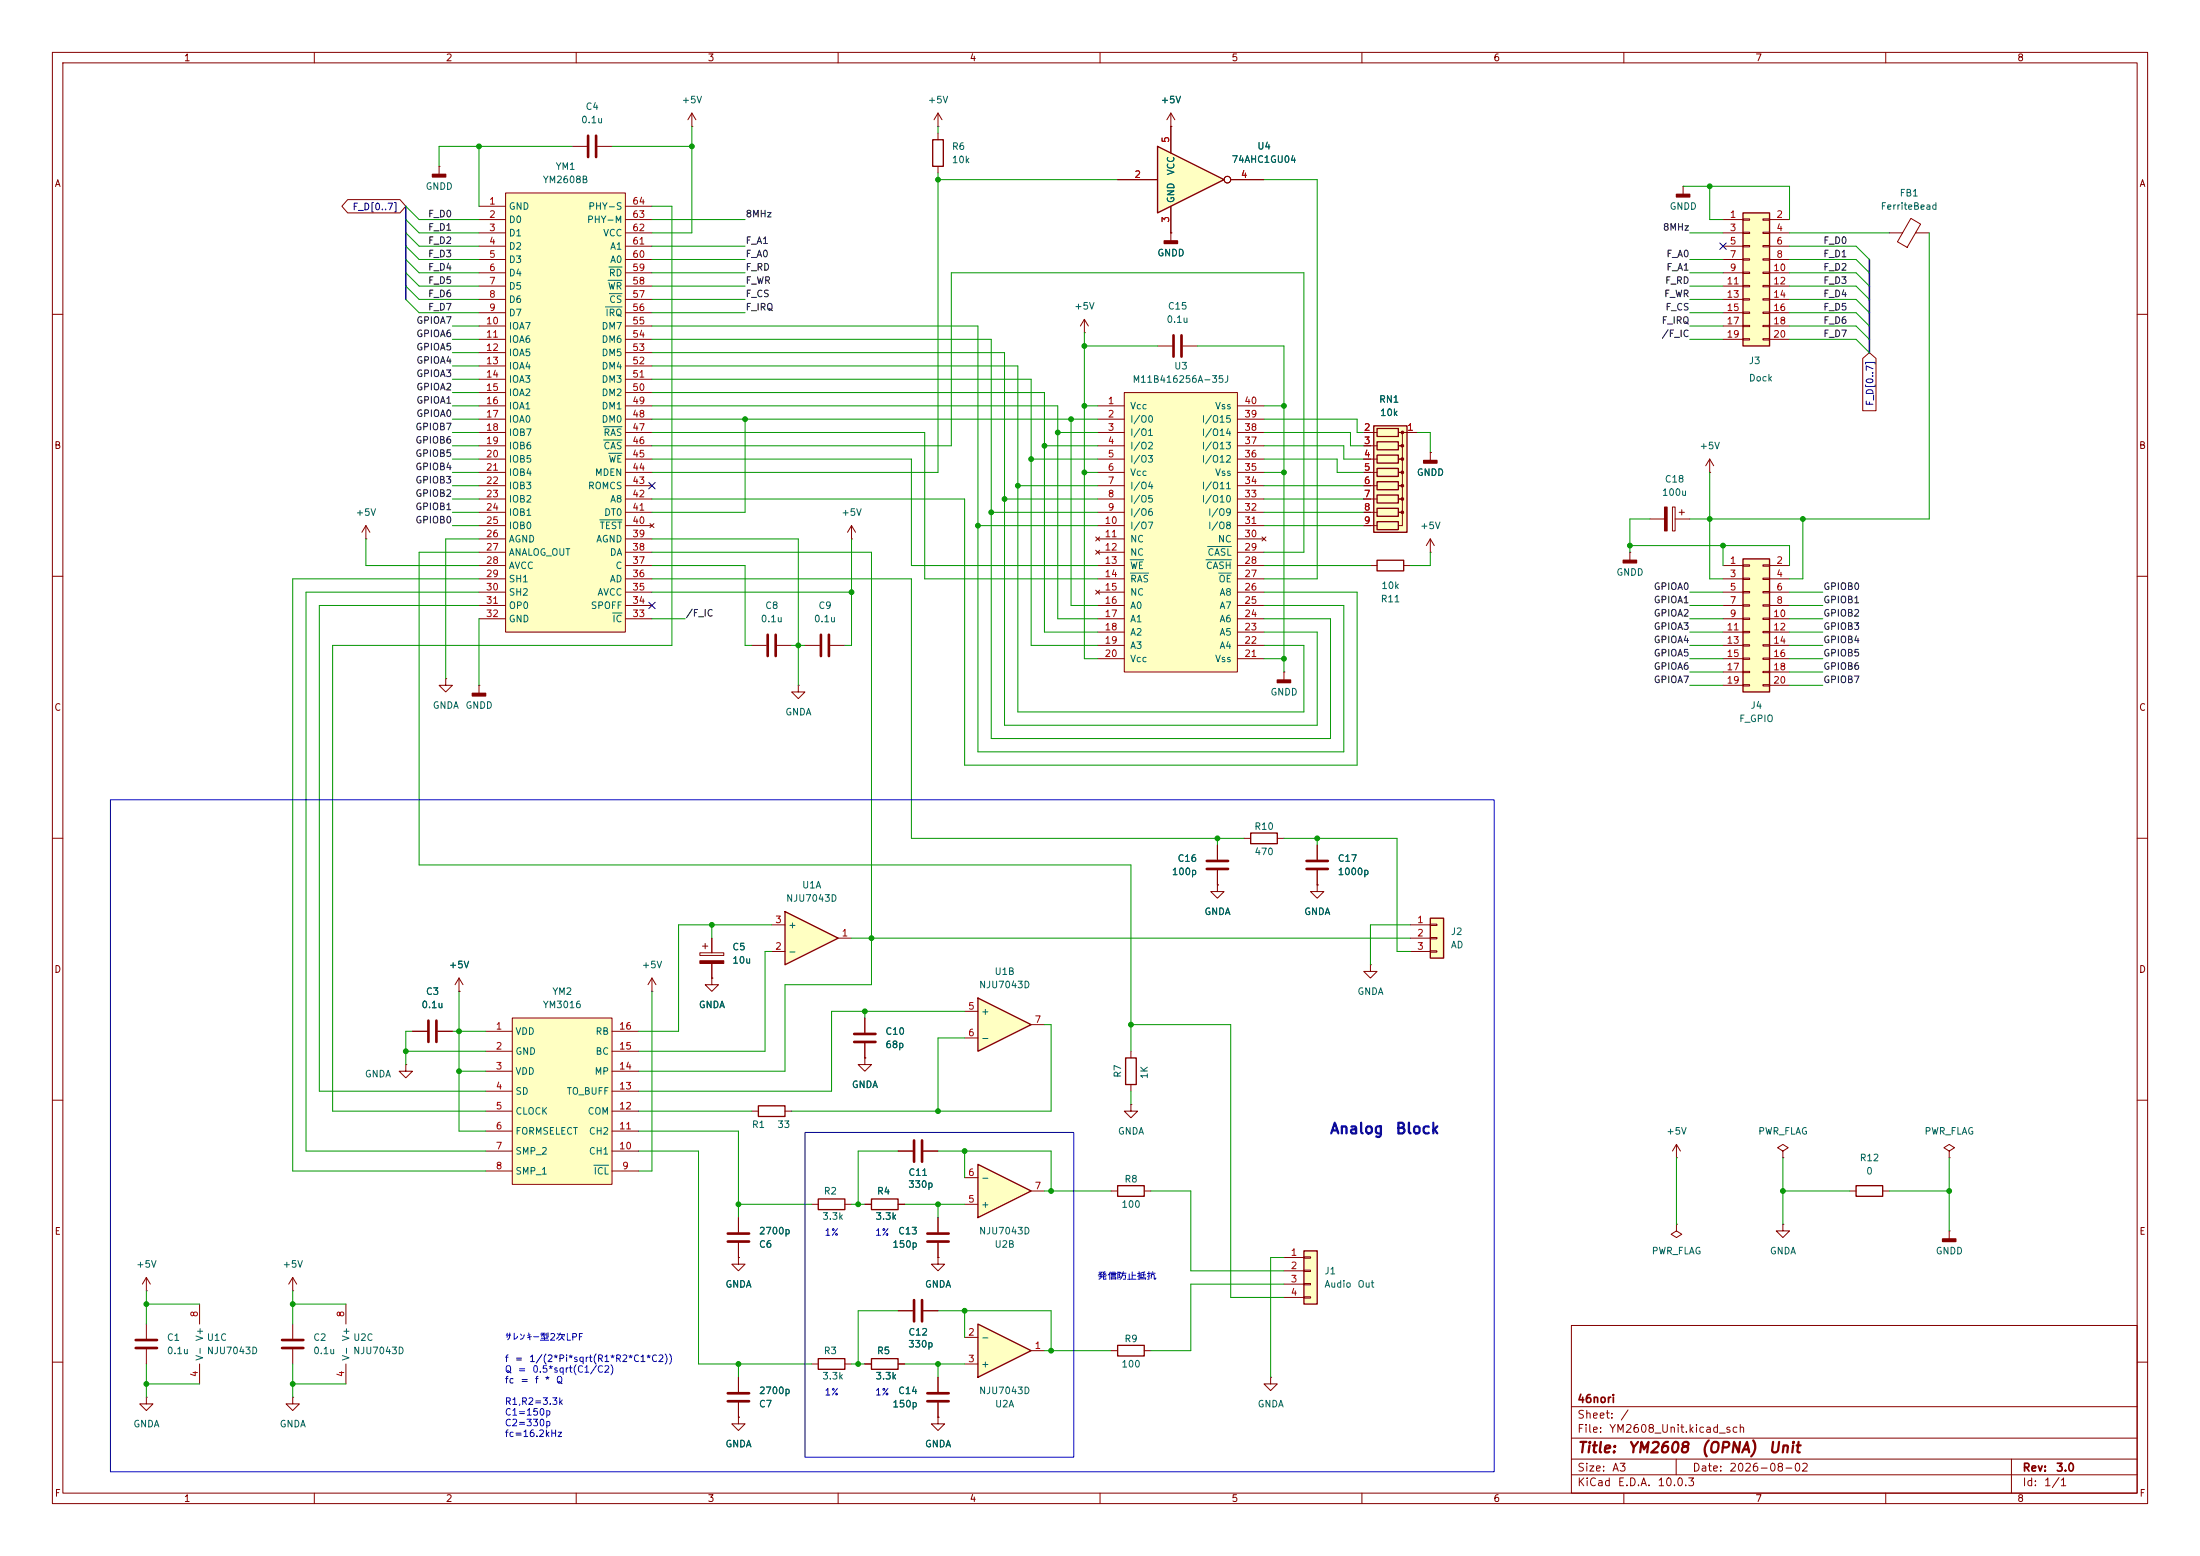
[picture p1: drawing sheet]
<svg xmlns="http://www.w3.org/2000/svg" width="420mm" height="297mm" viewBox="0 0 420 297" stroke-linecap="round" stroke-linejoin="round" font-family="sans-serif">
<g fill="none" stroke="#840000" stroke-width=".19">
<path d="M10 10h400v277h-400zM12 12h396v273h-396zM60 10v2M110 10v2M160 10v2M210 10v2M260 10v2M310 10v2M360 10v2M360.7 44.5h2.5M364.8 41.7l1.8 1.1-2.5 4.4-1.9-1zM365.7 44.5h2.6"/>
<path d="M10 60h2M408 60h2M10 110h2M408 110h2M10 160h2M408 160h2M10 210h2M408 210h2M300 253h108v32h-108zM10 260h2M300 278.5h108M300 274.5h108"/>
<path d="M300 268.5h108M320 278.5v3M384 278.5v6.5M408 260h2M60 285v2M110 285v2M160 285v2M210 285v2M260 285v2M300 281.5h108M310 285v2M360 285v2"/>
</g>
<path d="M332.7 106.7h5.1v25.4h-5.1z" fill="#ffffc2"/>
<path d="M332.7 106.7h5.1v25.4h-5.1z" fill="none" stroke="#840000" stroke-width=".25"/>
<g fill="none" stroke="#840000" stroke-width=".19">
<path d="M223.5 24.1h.1M223.5 21.6l-.7 1.3M223.5 21.6l.8 1.3M223.5 21.6v2.5M223.5 44.5h.1M223.5 44.5v1.5M221 66h2.8M225.8 66h2.8M328.9 108h3.8M328.9 110.5h3.8M328.9 113h3.8M328.9 115.6h3.8"/>
<path d="M328.9 118.1h3.8M332.7 107.8h1.3v.3h-1.3zM332.7 110.4h1.3v.2h-1.3zM332.7 112.9h1.3v.3h-1.3zM332.7 115.4h1.3v.3h-1.3zM332.7 118h1.3v.2h-1.3zM336.5 107.8h1.3v.3h-1.3zM336.5 110.4h1.3v.2h-1.3zM336.5 112.9h1.3v.3h-1.3zM336.5 115.4h1.3v.3h-1.3zM336.5 118h1.3v.2h-1.3zM337.8 108h3.8"/>
<path d="M337.8 110.5h3.8M337.8 113h3.8M337.8 115.6h3.8M337.8 118.1h3.8M328.9 120.7h3.8M328.9 123.2h3.8M328.9 125.7h3.8M328.9 128.3h3.8M328.9 130.8h3.8M332.7 120.5h1.3v.3h-1.3zM332.7 123.1h1.3v.2h-1.3zM332.7 125.6h1.3v.3h-1.3z"/>
<path d="M332.7 128.1h1.3v.3h-1.3zM332.7 130.7h1.3v.2h-1.3zM336.5 120.5h1.3v.3h-1.3zM336.5 123.1h1.3v.2h-1.3zM336.5 125.6h1.3v.3h-1.3zM336.5 128.1h1.3v.3h-1.3zM336.5 130.7h1.3v.2h-1.3zM337.8 120.7h3.8M337.8 123.2h3.8M337.8 125.7h3.8M337.8 128.3h3.8M337.8 130.8h3.8"/>
</g>
<path d="M224 64v4.1M225.6 64v4.1" fill="none" stroke="#840000" stroke-width=".51"/>
<path d="M222.2 46h2.6v.5h-2.6z" fill="#840000" stroke="#840000" stroke-width=".25"/>
<path d="M221 27.9l12.7 6.4-12.7 6.3z" fill="#ffffc2"/>
<path d="M221 27.9l12.7 6.4-12.7 6.3z" fill="none" stroke="#840000" stroke-width=".25"/>
<g fill="none" stroke="#840000" stroke-width=".19">
<path d="M213.4 34.3h7.6M223.5 24.1v5.1M223.5 39.4v5.1M234.9 34.3h6.4M245.1 128.3h.1M245.1 128.3v1.5"/>
<circle cx="234.3" cy="34.3" r=".63"/>
</g>
<path d="M243.8 129.8h2.6v.5h-2.6z" fill="#840000" stroke="#840000" stroke-width=".25"/>
<path d="M214.6 74.9h21.6v53.4h-21.6z" fill="#ffffc2"/>
<g fill="none" stroke="#840000" stroke-width=".19">
<path d="M209.5 77.5h5.1M214.6 74.9h21.6v53.4h-21.6zM236.2 77.5h5.1M209.5 80h5.1M209.5 82.6h5.1M209.5 85.1h5.1M209.5 87.6h5.1M209.5 90.2h5.1M209.5 92.7h5.1M209.5 95.3h5.1M209.5 97.8h5.1M236.2 80h5.1"/>
<path d="M236.2 82.6h5.1M236.2 85.1h5.1M236.2 87.6h5.1M236.2 90.2h5.1M236.2 92.7h5.1M236.2 95.3h5.1M236.2 97.8h5.1M209.2 102.5l.7 .8M209.2 105l.7 .8M209.2 112.6l.7 .8M209.5 100.3h5.1M209.5 102.9h5.1"/>
<path d="M209.5 105.4h5.1M209.5 108h5.1M209.5 110.5h5.1M209.5 113h5.1M209.5 115.6h5.1M209.5 118.1h5.1M209.9 102.5l-.7 .8M209.9 105l-.7 .8M209.9 112.6l-.7 .8M236.2 100.3h5.1M236.2 102.9h5.1M236.2 105.4h5.1"/>
<path d="M236.2 108h5.1M236.2 110.5h5.1M236.2 113h5.1M236.2 115.6h5.1M236.2 118.1h5.1M240.9 102.5l.8 .8M241.7 102.5l-.8 .8M209.5 120.7h5.1M209.5 123.2h5.1M209.5 125.7h5.1M236.2 120.7h5.1M236.2 123.2h5.1"/>
<path d="M236.2 125.7h5.1M232.4 168.9v1.3h1.3l-1.3 1.3-1.3-1.3h1.3M232.4 168.9h.1M232.4 161.3v2.8M232.4 166.1v2.8M237.5 160h1.3M243.8 160h1.3M251.5 168.9v1.3h1.2l-1.2 1.3-1.3-1.3h1.3M251.5 168.9h.1M251.5 161.3v2.8M251.5 166.1v2.8"/>
</g>
<path d="M215.8 106.8h2.5M215.8 109.4h3.5M230.2 106.8h4.9M230.5 104.3h4.6M232.6 109.4h2.5" fill="none" stroke="#006464" stroke-width=".19"/>
<path d="M238.8 159h5v2h-5z" fill="none" stroke="#840000" stroke-width=".25"/>
<path d="M230.4 164.3h4M230.4 165.9h4M249.4 164.3h4.1M249.4 165.9h4.1" fill="none" stroke="#840000" stroke-width=".51"/>
<path d="M186.7 222.2l10.1 5.1-10.1 5.1z" fill="#ffffc2"/>
<path d="M186.7 222.2l10.1 5.1-10.1 5.1z" fill="none" stroke="#840000" stroke-width=".25"/>
<path d="M171.4 219.7h2.8M176.3 219.7h2.8M184.1 229.9h2.6M184.1 224.8h2.6M196.8 227.3h2.6" fill="none" stroke="#840000" stroke-width=".19"/>
<path d="M174.5 217.7v4M176 217.7v4" fill="none" stroke="#840000" stroke-width=".51"/>
<path d="M186.7 190.5l10.1 5.1-10.1 5.1z" fill="#ffffc2"/>
<path d="M186.7 190.5l10.1 5.1-10.1 5.1zM214.9 201.9h2v5.1h-2zM213.4 226.3h5v2h-5z" fill="none" stroke="#840000" stroke-width=".25"/>
<g fill="none" stroke="#840000" stroke-width=".19">
<path d="M184.1 193h2.6M184.1 198.1h2.6M196.8 195.6h2.6M215.9 210.8v1.3h1.3l-1.3 1.3-1.3-1.3h1.3M215.9 210.8h.1M215.9 200.7v1.2M215.9 207v1.3M320 218.4l-.7 1.3M320 218.4l.8 1.3M320 218.4v2.6M340.4 219.7l1-.6-1-.7-1.1 .7 1.1 .6v1.3M212.1 227.3h1.3"/>
<path d="M218.4 227.3h1.3M320 233.7v1.2l-1 .7 1 .6 1.1-.6-1.1-.7M320 233.7h.1M320 221h.1M340.4 221h.1M340.4 233.7v1.2h1.2l-1.2 1.3-1.3-1.3h1.3M340.4 233.7h.1"/>
</g>
<path d="M262.3 81.3h6.3v20.3h-6.3z" fill="#ffffc2"/>
<path d="M262.3 81.3h6.3v20.3h-6.3zM262.9 81.8h4.1v1.5h-4.1zM262.9 84.3h4.1v1.6h-4.1zM262.9 86.9h4.1v1.5h-4.1zM262.9 89.4h4.1v1.5h-4.1zM262.9 91.9h4.1v1.6h-4.1zM262.9 94.5h4.1v1.5h-4.1zM262.9 97h4.1v1.6h-4.1zM262.9 99.6h4.1v1.5h-4.1z" fill="none" stroke="#840000" stroke-width=".25"/>
<g fill="#840000" stroke="#840000" stroke-width=".19">
<circle cx="267.7" cy="82.5" r=".25"/>
<circle cx="267.7" cy="85.1" r=".25"/>
<circle cx="267.7" cy="87.6" r=".25"/>
<circle cx="267.7" cy="90.2" r=".25"/>
<circle cx="267.7" cy="92.7" r=".25"/>
<circle cx="267.7" cy="95.2" r=".25"/>
<circle cx="267.7" cy="97.8" r=".25"/>
</g>
<path d="M321.3 35.6h.1M321.3 35.6v1.5M260.3 82.6h2.6M260.3 85.1h2.6M260.3 87.6h2.6M260.3 90.2h2.6M260.3 92.7h2.6M260.3 95.3h2.6M260.3 97.8h2.6M267 82.6h.7v2.5h-.7h.7v2.5h-.7h.7v2.6h-.7h.7v2.5h-.7h.7v2.6h-.7h.7v2.5h-.7h.7v2.5h-.7M268 82.6h2.5M260.3 100.3h2.6" fill="none" stroke="#840000" stroke-width=".19"/>
<path d="M320 37.1h2.6v.5h-2.6z" fill="#840000" stroke="#840000" stroke-width=".25"/>
<path d="M332.7 40.6h5.1v25.4h-5.1z" fill="#ffffc2"/>
<path d="M332.7 40.6h5.1v25.4h-5.1zM354.3 226.3h5.1v2h-5.1z" fill="none" stroke="#840000" stroke-width=".25"/>
<g fill="none" stroke="#840000" stroke-width=".19">
<path d="M328.9 41.9h3.8M328.9 44.5h3.8M328.9 47h3.8M328.9 49.5h3.8M328.9 52.1h3.8M328.9 54.6h3.8M328.9 57.2h3.8M328.9 59.7h3.8M332.7 41.8h1.3v.2h-1.3zM332.7 44.3h1.3v.3h-1.3zM332.7 46.9h1.3v.2h-1.3zM332.7 49.4h1.3v.3h-1.3z"/>
<path d="M332.7 51.9h1.3v.3h-1.3zM332.7 54.5h1.3v.2h-1.3zM332.7 57h1.3v.3h-1.3zM332.7 59.6h1.3v.2h-1.3zM336.5 41.8h1.3v.2h-1.3zM336.5 44.3h1.3v.3h-1.3zM336.5 46.9h1.3v.2h-1.3zM336.5 49.4h1.3v.3h-1.3zM336.5 51.9h1.3v.3h-1.3zM336.5 54.5h1.3v.2h-1.3zM336.5 57h1.3v.3h-1.3zM336.5 59.6h1.3v.2h-1.3z"/>
<path d="M337.8 41.9h3.8M337.8 44.5h3.8M337.8 47h3.8M337.8 49.5h3.8M337.8 52.1h3.8M337.8 54.6h3.8M337.8 57.2h3.8M337.8 59.7h3.8M328.9 62.2h3.8M328.9 64.8h3.8M332.7 62.1h1.3v.3h-1.3zM332.7 64.6h1.3v.3h-1.3z"/>
<path d="M336.5 62.1h1.3v.3h-1.3zM336.5 64.6h1.3v.3h-1.3zM337.8 62.2h3.8M337.8 64.8h3.8M326.4 90.2h.1M326.4 87.6l-.8 1.3M326.4 87.6l.8 1.3M326.4 87.6v2.6M261.6 184.2v1.2h1.3l-1.3 1.3-1.3-1.3h1.3M261.6 184.2h.1M372.1 219.7l1-.6-1-.7-1 .7 1 .6v1.3M353.1 227.3h1.2"/>
<path d="M359.4 227.3h1.3M372.1 234.9h.1M372.1 221h.1M372.1 234.9v1.6"/>
</g>
<path d="M370.8 236.5h2.6v.5h-2.6z" fill="#840000" stroke="#840000" stroke-width=".25"/>
<path d="M273 175.3h2.6v7.6h-2.6z" fill="#ffffc2"/>
<path d="M262.9 106.9h5.1v2.1h-5.1zM273 175.3h2.6v7.6h-2.6zM166.4 259.3h5v2.1h-5z" fill="none" stroke="#840000" stroke-width=".25"/>
<g fill="none" stroke="#840000" stroke-width=".19">
<path d="M261.6 108h1.3M268 108h1.2M273 105.4h.1M273 102.9l-.7 1.2M273 102.9l.8 1.2M273 102.9v2.5M311.1 105.4h.1M311.1 105.4v1.5M269.2 176.5h3.8M269.2 179.1h3.8M273 176.4h1.3v.3h-1.3zM273 178.9h1.3v.3h-1.3z"/>
<path d="M269.2 181.6h3.8M273 181.5h1.3v.2h-1.3zM171.4 250.2h2.8M176.3 250.2h2.8M141 262.9v2.8M141 267.7v2.8M165.1 260.3h1.3M171.4 260.3h1.3M179.1 262.9v2.8M179.1 267.7v2.8"/>
</g>
<path d="M309.9 106.9h2.5v.5h-2.5z" fill="#840000" stroke="#840000" stroke-width=".25"/>
<path d="M174.5 248.2v4M176 248.2v4M138.9 267.5h4.1M138.9 265.9h4.1M177 267.5h4.1M177 265.9h4.1" fill="none" stroke="#840000" stroke-width=".51"/>
<path d="M186.7 252.7l10.1 5.1-10.1 5.1z" fill="#ffffc2"/>
<path d="M144.8 211.1h5.1v2h-5.1zM156.2 228.9h5.1v2h-5.1zM166.4 228.9h5v2h-5zM156.2 259.3h5.1v2.1h-5.1zM186.7 252.7l10.1 5.1-10.1 5.1z" fill="none" stroke="#840000" stroke-width=".25"/>
<g fill="none" stroke="#840000" stroke-width=".19">
<path d="M165.1 194.3v2.8M165.1 199.1v2.8M143.5 212.1h1.3M149.9 212.1h1.2M165.1 201.9v1.3h1.3l-1.3 1.3-1.3-1.3h1.3M165.1 201.9h.1M141 232.4v2.8M141 237.2v2.8M154.9 229.9h1.3M161.3 229.9h1.3M165.1 229.9h1.3M171.4 229.9h1.3"/>
<path d="M179.1 232.4v2.8M179.1 237.2v2.8M55.9 246.4h.1M55.9 243.8l-.8 1.3M55.9 243.8l.7 1.3M55.9 243.8v2.6M179.1 240v1.3h1.2l-1.2 1.3-1.3-1.3h1.3M179.1 240h.1M184.1 255.3h2.6M196.8 257.8h2.6M154.9 260.3h1.3M161.3 260.3h1.3"/>
<path d="M184.1 260.3h2.6"/>
</g>
<path d="M163.1 197.4h4M163.1 198.9h4M138.9 237h4.1M138.9 235.5h4.1M177 237h4.1M177 235.5h4.1" fill="none" stroke="#840000" stroke-width=".51"/>
<path d="M248.9 238.8h2.6v10.1h-2.6z" fill="#ffffc2"/>
<path d="M178.1 26.7h2v5.1h-2zM248.9 238.8h2.6v10.1h-2.6zM213.4 256.8h5v2h-5z" fill="none" stroke="#840000" stroke-width=".25"/>
<g fill="none" stroke="#840000" stroke-width=".19">
<path d="M83.8 31.8h.1M83.8 31.8v1.5M109.2 27.9h2.8M114 27.9h2.8M132.1 24.1h.1M132.1 21.6l-.8 1.3M132.1 21.6l.7 1.3M132.1 21.6v2.5M179.1 24.1h.1M179.1 21.6v2.5M179.1 25.4v1.3M179.1 31.8v1.2"/>
<path d="M179.1 21.6l-.8 1.3M179.1 21.6l.7 1.3M207 63.5h.1M207 61l-.8 1.2M207 61l.8 1.2M207 61v2.5M273 86.4h.1M273 86.4v1.5M315 99.1h2.8M319.3 96.8h.5v4.5h-.5zM319.8 99.1h2.8M320.5 97.8h1.1"/>
<path d="M321.1 97.3v1M162.6 102.9h.1M162.6 100.3l-.8 1.3M162.6 100.3l.7 1.3M162.6 100.3v2.6M85.1 129.5v1.3h1.3l-1.3 1.3-1.3-1.3h1.3M85.1 129.5h.1M91.4 130.8h.1M91.4 130.8v1.5M143.5 123.2h2.8M148.3 123.2h2.8M152.4 130.8v1.3h1.3l-1.3 1.3-1.3-1.3h1.3"/>
<path d="M152.4 130.8h.1M153.7 123.2h2.8M158.5 123.2h2.8M78.7 196.9h2.8M83.6 196.9h2.8M87.6 189.2h.1M87.6 186.7l-.7 1.3M87.6 186.7l.8 1.3M87.6 186.7v2.5M124.5 189.2h.1M124.5 186.7l-.8 1.3M124.5 186.7l.7 1.3"/>
<path d="M124.5 186.7v2.5M135.9 186.7v1.3h1.3l-1.3 1.2-1.3-1.2h1.3M135.9 186.7h.1M77.5 203.2v1.3h1.2l-1.2 1.2-1.3-1.2h1.3M77.5 203.2h.1M248.9 239.9h1.3v.3h-1.3zM27.9 246.4h.1M27.9 243.8v2.6M27.9 252.7v2.8M27.9 257.6v2.7M27.9 243.8l-.7 1.3M27.9 243.8l.8 1.3"/>
<path d="M38.1 248.9v3.8M55.9 252.7v2.8M55.9 257.6v2.7M66 248.9v3.8M141 240v1.3h1.2l-1.2 1.3-1.3-1.3h1.3M141 240h.1M212.1 257.8h1.3M218.4 257.8h1.3M245.1 240h3.8M245.1 242.6h3.8M245.1 245.1h3.8M245.1 247.6h3.8"/>
<path d="M248.9 242.4h1.3v.3h-1.3zM248.9 245h1.3v.2h-1.3zM248.9 247.5h1.3v.3h-1.3zM27.9 266.7v1.3h1.3l-1.3 1.2-1.2-1.2h1.2M27.9 266.7h.1M38.1 260.3v3.9M55.9 266.7v1.3h1.2l-1.2 1.2-1.3-1.2h1.3M55.9 266.7h.1M66 260.3v3.9M141 270.5v1.3h1.2l-1.2 1.2-1.3-1.2h1.3M141 270.5h.1M179.1 270.5v1.3h1.2l-1.2 1.2-1.3-1.2h1.3"/>
<path d="M179.1 270.5h.1M242.6 262.9v1.3h1.2l-1.2 1.2-1.3-1.2h1.3M242.6 262.9h.1"/>
</g>
<path d="M112.3 25.9v4.1M113.8 25.9v4.1M146.6 121.2v4M148.1 121.2v4M156.7 121.2v4M158.2 121.2v4M81.8 194.8v4.1M83.3 194.8v4.1M25.9 255.8h4.1M25.9 257.3h4.1M53.8 255.8h4.1M53.8 257.3h4.1" fill="none" stroke="#840000" stroke-width=".51"/>
<g fill="#840000" stroke="#840000" stroke-width=".25">
<path d="M82.5 33.3h2.6v.5h-2.6z"/>
<path d="M90.2 132.3h2.5v.5h-2.5z"/>
<path d="M271.8 87.9h2.5v.5h-2.5z"/>
</g>
<path d="M317.8 96.8h.5v4.5h-.5z" fill="#840000" stroke="#840000" stroke-width=".19"/>
<path d="M149.9 174l10.1 5.1-10.1 5.1z" fill="#ffffc2"/>
<path d="M149.9 174l10.1 5.1-10.1 5.1z" fill="none" stroke="#840000" stroke-width=".25"/>
<path d="M135.9 179.1v2.8M147.3 176.5h2.6M160 179.1h2.6M133.6 181.9h4.6v.5h-4.6zM134.1 180.6h1M134.6 180.1v1M135.9 183.9v2.8M147.3 181.6h2.6" fill="none" stroke="#840000" stroke-width=".19"/>
<path d="M133.6 183.4h4.6v.5h-4.6z" fill="#840000" stroke="#840000" stroke-width=".19"/>
<path d="M96.5 36.8h22.9v83.9h-22.9z" fill="#ffffc2"/>
<g fill="none" stroke="#840000" stroke-width=".19">
<path d="M91.4 39.4h5.1M96.5 36.8h22.9v83.9h-22.9zM119.4 39.4h5.1M91.4 41.9h5.1M91.4 44.5h5.1M91.4 47h5.1M91.4 49.5h5.1M91.4 52.1h5.1M91.4 54.6h5.1M91.4 57.2h5.1M91.4 59.7h5.1M119.4 41.9h5.1"/>
<path d="M119.4 44.5h5.1M119.4 47h5.1M119.4 49.5h5.1M119.4 52.1h5.1M119.4 54.6h5.1M119.4 57.2h5.1M119.4 59.7h5.1M91.4 62.2h5.1M91.4 64.8h5.1M91.4 67.3h5.1M91.4 69.9h5.1M91.4 72.4h5.1"/>
<path d="M91.4 74.9h5.1M91.4 77.5h5.1M119.4 62.2h5.1M119.4 64.8h5.1M119.4 67.3h5.1M119.4 69.9h5.1M119.4 72.4h5.1M119.4 74.9h5.1M119.4 77.5h5.1M91.4 80h5.1M91.4 82.6h5.1M91.4 85.1h5.1"/>
<path d="M91.4 87.6h5.1M91.4 90.2h5.1M91.4 92.7h5.1M91.4 95.3h5.1M91.4 97.8h5.1M119.4 80h5.1M119.4 82.6h5.1M119.4 85.1h5.1M119.4 87.6h5.1M119.4 90.2h5.1M119.4 92.7h5.1M119.4 95.3h5.1"/>
<path d="M119.4 97.8h5.1M124.1 99.9l.7 .8M124.8 99.9l-.7 .8M91.4 100.3h5.1M91.4 102.9h5.1M91.4 105.4h5.1M91.4 108h5.1M91.4 110.5h5.1M91.4 113h5.1M91.4 115.6h5.1M91.4 118.1h5.1M119.4 100.3h5.1"/>
<path d="M119.4 102.9h5.1M119.4 105.4h5.1M119.4 108h5.1M119.4 110.5h5.1M119.4 113h5.1M119.4 115.6h5.1M119.4 118.1h5.1"/>
</g>
<path d="M115.6 58.6h3.1M116.1 53.5h2.6M116.3 51h2.4M116.3 56h2.4M114.5 99.2h4.2M115.2 84h3.5M115.2 81.4h3.5M116.2 86.5h2.5M116.9 117h1.8" fill="none" stroke="#006464" stroke-width=".19"/>
<path d="M97.8 194.3h19v31.8h-19z" fill="#ffffc2"/>
<g fill="none" stroke="#840000" stroke-width=".19">
<path d="M66.4 38.1h10l1.1 1.3-1.1 1.2h-10l-1.1-1.2zM213.4 34.3h7.6M223.5 24.1h.1M223.5 24.1v5.1M223.5 39.4v5.1M234.9 34.3h6.4M223.5 44.5h.1M355.6 68.4l1.3-1.1 1.2 1.1v10h-2.5zM260.3 82.6h1.3M260.3 85.1h1.3M260.3 87.6h1.3M260.3 90.2h1.3"/>
<path d="M260.3 92.7h1.3M260.3 95.3h1.3M260.3 97.8h1.3M268 82.6h2.5M273 86.4h.1M69.8 102.9h.1M69.8 100.3l-.7 1.3M69.8 100.3l.8 1.3M69.8 100.3v2.6M260.3 100.3h1.3M135.9 179.1v2.8M232.4 168.9h.1"/>
<path d="M232.4 161.3v2.8M232.4 166.1v2.8M251.5 168.9h.1M251.5 161.3v2.8M251.5 166.1v2.8M78.7 196.9h2.8M83.6 196.9h2.8M87.6 189.2h.1M92.7 196.9h5.1M97.8 194.3h19v31.8h-19zM116.8 196.9h5.1M135.9 186.7h.1"/>
<path d="M135.9 183.9v2.8M165.1 194.3v2.8M165.1 199.1v2.8M92.7 200.7h5.1M92.7 204.5h5.1M92.7 208.3h5.1M92.7 212.1h5.1M92.7 215.9h5.1M92.7 219.7h5.1M116.8 200.7h5.1M116.8 204.5h5.1M116.8 208.3h5.1"/>
<path d="M116.8 212.1h5.1M116.8 215.9h5.1M116.8 219.7h5.1M165.1 201.9h.1M171.4 219.7h2.8M176.3 219.7h2.8M92.7 223.5h5.1M116.8 223.5h5.1M141 232.4v2.8M141 237.2v2.8M165.1 229.9h1.3M171.4 229.9h1.3"/>
<path d="M179.1 232.4v2.8M179.1 237.2v2.8M141 240h.1M171.4 250.2h2.8M176.3 250.2h2.8M179.1 240h.1M141 270.5h.1M141 262.9v2.8M141 267.7v2.8M165.1 260.3h1.3M171.4 260.3h1.3M179.1 270.5h.1"/>
<path d="M179.1 262.9v2.8M179.1 267.7v2.8"/>
<circle cx="234.3" cy="34.3" r=".63"/>
</g>
<path d="M113.4 222.4h2.8" fill="none" stroke="#006464" stroke-width=".19"/>
<path d="M77.5 39.4v17.8M356.9 49.5v17.8" fill="none" stroke="#000084" stroke-width=".3"/>
<g fill="none" stroke="#009600" stroke-width=".19">
<path d="M77.5 39.4l2.5 2.5h11.4M91.4 27.9v11.5M109.2 27.9h-25.4v3.9M116.8 27.9h15.3M124.5 39.4h3.8v83.8h-64.8v88.9h29.2M132.1 24.1v20.4h-7.6M179.1 33v57.2h-54.6M179.1 34.3h34.3M179.1 24.1v1.3M241.3 34.3h10.2v76.2h-10.2M321.3 35.6h20.3v6.3M326.4 35.6v6.3h2.5"/>
<path d="M77.5 52.1l2.5 2.5h11.4M77.5 54.6l2.5 2.6h11.4M77.5 49.5l2.5 2.6h11.4M77.5 47l2.5 2.5h11.4M77.5 41.9l2.5 2.6h11.4M77.5 57.2l2.5 2.5h11.4M77.5 44.5l2.5 2.5h11.4M124.5 54.6h17.7M124.5 41.9h17.7M124.5 57.2h17.7M124.5 52.1h17.7M124.5 49.5h17.7"/>
<path d="M124.5 59.7h17.7M124.5 47h17.7M322.6 54.6h6.3M322.6 57.2h6.3M322.6 52.1h6.3M322.6 49.5h6.3M322.6 44.5h6.3M322.6 59.7h6.3M341.6 54.6h12.7l2.6 2.6M341.6 57.2h12.7l2.6 2.5M341.6 52.1h12.7l2.6 2.5M341.6 49.5h12.7l2.6 2.6"/>
<path d="M341.6 44.5h19.1M341.6 59.7h12.7l2.6 2.5M341.6 47h12.7l2.6 2.5M368.3 44.5v54.6h-45.7M86.4 77.5h5M86.4 64.8h5M86.4 62.2h5M86.4 67.3h5M86.4 69.9h5M86.4 72.4h5M86.4 74.9h5M124.5 77.5h77.4v40.6h7.6"/>
<path d="M124.5 62.2h62.2v81.3h69.8v-27.9h-15.2M124.5 64.8h64.7v76.2h64.8v-22.9h-12.7M124.5 69.9h69.8v66h54.6v-12.7h-7.6M124.5 74.9h74.9v45.8h10.1M124.5 67.3h67.3v71.1h59.7v-17.7h-10.2M124.5 72.4h72.3v50.8h12.7M207 77.5h2.5M207 63.5v62.2h2.5M207 66h14M228.6 66h16.5v62.3M241.3 77.5h3.8M322.6 64.8h6.3"/>
<path d="M322.6 62.2h6.3M341.6 64.8h12.7l2.6 2.5M341.6 62.2h12.7l2.6 2.6M86.4 92.7h5M86.4 90.2h5M86.4 97.8h5M86.4 82.6h5M86.4 80h5M86.4 95.3h5M86.4 85.1h5M86.4 87.6h5M124.5 95.3h59.6v50.8h75v-33.1h-17.8"/>
<path d="M124.5 82.6h52v27.9h33M124.5 85.1h57.1v-33h67.3v53.3h-7.6M124.5 80h85M124.5 87.6h49.5v20.4h35.5M142.2 80v17.8h-17.7M189.2 97.8h20.3M191.8 95.3h17.7M194.3 92.7h15.2M196.8 87.6h12.7M199.4 85.1h10.1M201.9 82.6h7.6M204.5 80v35.6h5"/>
<path d="M207 90.2h2.5M241.3 92.7h19M241.3 90.2h3.8M241.3 87.6h14v2.6h5M241.3 80h17.8v2.6h1.2M241.3 85.1h15.2v2.5h3.8M241.3 97.8h19M241.3 82.6h16.5v2.5h2.5M241.3 95.3h19M270.5 82.6h2.5v3.8M315 99.1h-3.9v6.3M326.4 90.2v20.3h2.5"/>
<path d="M344.2 99.1v11.4h-2.6M69.8 102.9v5.1h21.6M86.4 100.3h5M91.4 113h-33v106.7h34.3M91.4 115.6h-30.4v92.7h31.7M91.4 110.5h-35.5v113h36.8M91.4 105.4h-11.4v59.7h135.9v35.6M91.4 102.9h-6.3v26.6M91.4 118.1v12.7M124.5 118.1h6.3M124.5 108h17.7v15.2h1.3M124.5 113h38.1"/>
<path d="M124.5 110.5h49.5v49.5h63.5M124.5 105.4h41.9v82.6h-16.5v16.5h-28M124.5 102.9h27.9v27.9M162.6 102.9v20.3h-1.3M186.7 100.3h22.8M241.3 108h20.3M241.3 100.3h19M273 105.4v2.6h-3.8M311.1 104.1h30.5v3.9M322.6 118.1h6.3M322.6 113h6.3M322.6 115.6h6.3"/>
<path d="M328.9 104.1v3.9M341.6 118.1h6.4M341.6 113h6.4M341.6 115.6h6.4M151.1 123.2h2.6M241.3 125.7h3.8M322.6 125.7h6.3M322.6 120.7h6.3M322.6 128.3h6.3M322.6 123.2h6.3M322.6 130.8h6.3M341.6 125.7h6.4"/>
<path d="M341.6 120.7h6.4M341.6 128.3h6.4M341.6 123.2h6.4M341.6 130.8h6.4M135.9 176.5v2.6M147.3 176.5h-17.8v20.4h-7.6M162.6 179.1h106.6M232.4 160v1.3M245.1 160h21.6v21.6h2.5M251.5 160v1.3M269.2 176.5h-7.6v7.7M78.7 196.9h-1.2v6.3"/>
<path d="M86.4 196.9h6.3M87.6 189.2v26.7h5.1M124.5 189.2v34.3h-2.6M147.3 181.6h-1.3v19.1h-24.1M165.1 193v1.3M184.1 193h-25.4v15.3h-36.8M184.1 198.1h-5v14M199.4 195.6h1.3v16.5h-49.6M215.9 195.6h19v52h10.2M77.5 200.7h15.2M87.6 204.5h5.1M121.9 219.7h11.4v40.6h21.6"/>
<path d="M121.9 212.1h21.6M121.9 215.9h19.1v16.5M171.4 219.7h-7.6v10.2M179.1 219.7h21.6v7.6M184.1 219.7v5.1M215.9 208.3v2.5M141 229.9h13.9M162.6 229.9h2.5M172.7 229.9h11.4M179.1 229.9v2.5M199.4 227.3h12.7M219.7 227.3h7.6v15.3h17.8"/>
<path d="M320 221v12.7M340.4 227.3h12.7M340.4 221v12.7M360.7 227.3h11.4M372.1 221v13.9M27.9 246.4v6.3M27.9 248.9h10.2M55.9 246.4v6.3M55.9 248.9h10.1M171.4 250.2h-7.6v10.1M179.1 250.2h21.6v7.6M184.1 250.2v5.1"/>
<path d="M199.4 257.8h12.7M245.1 245.1h-17.8v12.7h-7.6M245.1 240h-2.5v22.9M27.9 260.3v6.4M27.9 264.2h10.2M55.9 260.3v6.4M55.9 264.2h10.1M141 260.3v2.6M162.6 260.3h2.5M172.7 260.3h11.4M179.1 260.3v2.6"/>
</g>
<path d="M328.3 46.4l1.2 1.2M329.5 46.4l-1.2 1.2M123.9 92.1l1.2 1.2M125.1 92.1l-1.2 1.2M123.9 115l1.2 1.2M125.1 115l-1.2 1.2" fill="none" stroke="#000084" stroke-width=".19"/>
<path d="M21.1 152.7h264.1v128.2h-264.1zM153.7 216.2h51.3v61.9h-51.3z" fill="none" stroke="#0000c2" stroke-width=".19"/>
<g fill="#009600" stroke="#009600" stroke-width=".19">
<circle cx="163.8" cy="229.9" r=".46"/>
<circle cx="141" cy="229.9" r=".46"/>
<circle cx="135.9" cy="176.5" r=".46"/>
<circle cx="166.4" cy="179.1" r=".46"/>
<circle cx="165.1" cy="193" r=".46"/>
<circle cx="141" cy="260.3" r=".46"/>
<circle cx="163.8" cy="260.3" r=".46"/>
<circle cx="77.5" cy="200.7" r=".46"/>
<circle cx="55.9" cy="264.2" r=".46"/>
<circle cx="55.9" cy="248.9" r=".46"/>
<circle cx="27.9" cy="264.2" r=".46"/>
<circle cx="27.9" cy="248.9" r=".46"/>
<circle cx="184.1" cy="250.2" r=".46"/>
<circle cx="184.1" cy="219.7" r=".46"/>
<circle cx="200.7" cy="227.3" r=".46"/>
<circle cx="179.1" cy="260.3" r=".46"/>
<circle cx="179.1" cy="229.9" r=".46"/>
<circle cx="200.7" cy="257.8" r=".46"/>
<circle cx="87.6" cy="196.9" r=".46"/>
<circle cx="87.6" cy="204.5" r=".46"/>
<circle cx="215.9" cy="195.6" r=".46"/>
<circle cx="311.1" cy="104.1" r=".46"/>
<circle cx="326.4" cy="99.1" r=".46"/>
<circle cx="245.1" cy="77.5" r=".46"/>
<circle cx="326.4" cy="35.6" r=".46"/>
<circle cx="344.2" cy="99.1" r=".46"/>
<circle cx="328.9" cy="104.1" r=".46"/>
<circle cx="207" cy="66" r=".46"/>
<circle cx="207" cy="77.5" r=".46"/>
<circle cx="201.9" cy="82.6" r=".46"/>
<circle cx="204.5" cy="80" r=".46"/>
<circle cx="142.2" cy="80" r=".46"/>
<circle cx="194.3" cy="92.7" r=".46"/>
<circle cx="199.4" cy="85.1" r=".46"/>
<circle cx="196.8" cy="87.6" r=".46"/>
<circle cx="191.8" cy="95.3" r=".46"/>
<circle cx="162.6" cy="113" r=".46"/>
<circle cx="152.4" cy="123.2" r=".46"/>
<circle cx="207" cy="90.2" r=".46"/>
<circle cx="91.4" cy="27.9" r=".46"/>
<circle cx="179.1" cy="34.3" r=".46"/>
<circle cx="132.1" cy="27.9" r=".46"/>
<circle cx="372.1" cy="227.3" r=".46"/>
<circle cx="340.4" cy="227.3" r=".46"/>
<circle cx="251.5" cy="160" r=".46"/>
<circle cx="189.2" cy="97.8" r=".46"/>
<circle cx="186.7" cy="100.3" r=".46"/>
<circle cx="179.1" cy="212.1" r=".46"/>
<circle cx="232.4" cy="160" r=".46"/>
<circle cx="245.1" cy="90.2" r=".46"/>
<circle cx="245.1" cy="125.7" r=".46"/>
</g>
<g font-size="2" fill="#0000c2">
<text x="253.7" y="217">Analog</text>
<text x="266.3" y="217">Block</text>
</g>
<g font-size="2" fill="#840000">
<text x="301" y="277.8">Title:</text>
<text x="310.7" y="277.8">YM2608</text>
<text x="324.6" y="277.8">(OPNA)</text>
<text x="337.5" y="277.8">Unit</text>
</g>
<g font-size="1.5" fill="#840000">
<text x="301" y="268.1">46nori</text>
<text x="301" y="273.8">File:</text>
<text x="301" y="271.1">Sheet:</text>
<text x="307.1" y="273.8">YM2608_Unit.kicad_sch</text>
<text x="309.2" y="271.1">/</text>
<text x="301" y="281.2">Size:</text>
<text x="307.6" y="281.2">A3</text>
<text x="323" y="281.2">Date:</text>
<text x="330" y="281.2">2026-08-02</text>
<text x="386" y="281.2">Rev:</text>
<text x="392.4" y="281.2">3.0</text>
<text x="301" y="284">KiCad</text>
<text x="308.7" y="284">E.D.A.</text>
<text x="316.3" y="284">10.0.3</text>
<text x="386" y="284">Id:</text>
<text x="390.1" y="284">1/1</text>
</g>
<g font-size="1.3" fill="#840000">
<text x="35" y="12">1</text>
<text x="85" y="12">2</text>
<text x="135" y="12">3</text>
<text x="185" y="12">4</text>
<text x="235" y="12">5</text>
<text x="285" y="12">6</text>
<text x="335" y="12">7</text>
<text x="385" y="12">8</text>
<text x="10.3" y="36">A</text>
<text x="408.3" y="36">A</text>
<text x="10.3" y="86">B</text>
<text x="408.2" y="86">B</text>
<text x="10.3" y="136">C</text>
<text x="408.2" y="136">C</text>
<text x="10.3" y="186">D</text>
<text x="408.2" y="186">D</text>
<text x="10.3" y="236">E</text>
<text x="408.3" y="236">E</text>
<text x="10.3" y="286">F</text>
<text x="35" y="287">1</text>
<text x="85" y="287">2</text>
<text x="135" y="287">3</text>
<text x="185" y="287">4</text>
<text x="235" y="287">5</text>
<text x="285" y="287">6</text>
<text x="335" y="287">7</text>
<text x="385" y="287">8</text>
<text x="408.3" y="286">F</text>
</g>
<g font-size="1.3" fill="#006464">
<text x="110.8" y="23.8">0.1u</text>
<text x="111.7" y="21.3">C4</text>
<text x="130" y="20">+5V</text>
<text x="177" y="20">+5V</text>
<text x="221.5" y="20">+5V</text>
<text x="181.6" y="28.9">R6</text>
<text x="239.9" y="28.8">U4</text>
<text x="103.5" y="35.3">YM2608B</text>
<text x="106" y="32.7">YM1</text>
<text x="181.6" y="31.5">10k</text>
<text x="224.5" y="33.5" transform="rotate(-90 224.5 33.5)">VCC</text>
<text x="235" y="31.4">74AHC1GU04</text>
<text x="81.1" y="36.5">GNDD</text>
<text x="97" y="40.3">GND</text>
<text x="112.2" y="40.3">PHY-S</text>
<text x="224.5" y="38.9" transform="rotate(-90 224.5 38.9)">GND</text>
<text x="318.6" y="40.3">GNDD</text>
<text x="358.9" y="40.3">FerriteBead</text>
<text x="362.6" y="37.8">FB1</text>
<text x="97" y="42.9">D0</text>
<text x="97" y="45.4">D1</text>
<text x="97" y="48">D2</text>
<text x="112" y="42.9">PHY-M</text>
<text x="115" y="45.4">VCC</text>
<text x="116.4" y="48">A1</text>
<text x="97" y="50.5">D3</text>
<text x="97" y="53">D4</text>
<text x="116.1" y="53">RD</text>
<text x="116.4" y="50.5">A0</text>
<text x="220.8" y="49.2">GNDD</text>
<text x="97" y="55.6">D5</text>
<text x="97" y="58.1">D6</text>
<text x="115.9" y="55.6">WR</text>
<text x="116.2" y="58.1">CS</text>
<text x="205" y="59.4">+5V</text>
<text x="222.8" y="59.4">C15</text>
<text x="97" y="60.7">D7</text>
<text x="97" y="63.2">IOA7</text>
<text x="97" y="65.7">IOA6</text>
<text x="114.7" y="65.7">DM6</text>
<text x="114.7" y="63.2">DM7</text>
<text x="115.5" y="60.7">IRQ</text>
<text x="222.6" y="61.9">0.1u</text>
<text x="97" y="68.3">IOA5</text>
<text x="97" y="70.8">IOA4</text>
<text x="114.7" y="70.8">DM4</text>
<text x="114.7" y="68.3">DM5</text>
<text x="224.1" y="70.8">U3</text>
<text x="333.8" y="69.8">J3</text>
<text x="97" y="73.4">IOA3</text>
<text x="97" y="75.9">IOA2</text>
<text x="114.7" y="75.9">DM2</text>
<text x="114.7" y="73.4">DM3</text>
<text x="216.1" y="73.4">M11B416256A-35J</text>
<text x="263.2" y="77.2">RN1</text>
<text x="333.8" y="73.1">Dock</text>
<text x="97" y="78.4">IOA1</text>
<text x="97" y="81">IOA0</text>
<text x="97" y="83.5">IOB7</text>
<text x="114.7" y="81">DM0</text>
<text x="114.7" y="78.4">DM1</text>
<text x="115.1" y="83.5">RAS</text>
<text x="215.6" y="78.4">Vcc</text>
<text x="215.6" y="81">I/O0</text>
<text x="215.6" y="83.5">I/O1</text>
<text x="229.3" y="83.5">I/O14</text>
<text x="229.3" y="81">I/O15</text>
<text x="231.9" y="78.4">Vss</text>
<text x="263.4" y="79.7">10k</text>
<text x="97" y="86.1">IOB6</text>
<text x="97" y="88.6">IOB5</text>
<text x="115.1" y="86.1">CAS</text>
<text x="116.1" y="88.6">WE</text>
<text x="215.6" y="86.1">I/O2</text>
<text x="215.6" y="88.6">I/O3</text>
<text x="229.3" y="88.6">I/O12</text>
<text x="229.3" y="86.1">I/O13</text>
<text x="324.4" y="86.1">+5V</text>
<text x="97" y="91.1">IOB4</text>
<text x="97" y="93.7">IOB3</text>
<text x="112.1" y="93.7">ROMCS</text>
<text x="113.5" y="91.1">MDEN</text>
<text x="215.6" y="91.1">Vcc</text>
<text x="215.6" y="93.7">I/O4</text>
<text x="229.3" y="93.7">I/O11</text>
<text x="231.9" y="91.1">Vss</text>
<text x="270.4" y="91.1">GNDD</text>
<text x="317.2" y="95">100u</text>
<text x="317.7" y="92.4">C18</text>
<text x="67.8" y="98.8">+5V</text>
<text x="97" y="96.2">IOB2</text>
<text x="97" y="98.8">IOB1</text>
<text x="97" y="101.3">IOB0</text>
<text x="114.4" y="101.3">TEST</text>
<text x="115.2" y="98.8">DT0</text>
<text x="116.4" y="96.2">A8</text>
<text x="160.5" y="98.8">+5V</text>
<text x="215.6" y="96.2">I/O5</text>
<text x="215.6" y="98.8">I/O6</text>
<text x="215.6" y="101.3">I/O7</text>
<text x="229.3" y="96.2">I/O10</text>
<text x="230.5" y="101.3">I/O8</text>
<text x="230.5" y="98.8">I/O9</text>
<text x="271" y="101.3">+5V</text>
<text x="97" y="103.8">AGND</text>
<text x="97" y="106.4">ANALOG_OUT</text>
<text x="113.7" y="103.8">AGND</text>
<text x="116.3" y="106.4">DA</text>
<text x="215.6" y="103.8">NC</text>
<text x="215.6" y="106.4">NC</text>
<text x="230.4" y="106.4">CASL</text>
<text x="232.4" y="103.8">NC</text>
<text x="97" y="108.9">AVCC</text>
<text x="97" y="111.5">SH1</text>
<text x="116.3" y="111.5">AD</text>
<text x="117.4" y="108.9">C</text>
<text x="215.6" y="108.9">WE</text>
<text x="215.6" y="111.5">RAS</text>
<text x="230.1" y="108.9">CASH</text>
<text x="232.5" y="111.5">OE</text>
<text x="263.6" y="112.7">10k</text>
<text x="308.5" y="110.2">GNDD</text>
<text x="97" y="114">SH2</text>
<text x="97" y="116.5">OP0</text>
<text x="97" y="119.1">GND</text>
<text x="112.7" y="116.5">SPOFF</text>
<text x="114" y="114">AVCC</text>
<text x="116.8" y="119.1">IC</text>
<text x="145.1" y="119.1">0.1u</text>
<text x="146" y="116.5">C8</text>
<text x="155.3" y="119.1">0.1u</text>
<text x="156.1" y="116.5">C9</text>
<text x="215.6" y="114">NC</text>
<text x="215.6" y="116.5">A0</text>
<text x="215.6" y="119.1">A1</text>
<text x="232.7" y="119.1">A6</text>
<text x="232.7" y="116.5">A7</text>
<text x="232.7" y="114">A8</text>
<text x="263.5" y="115.3">R11</text>
<text x="215.6" y="121.6">A2</text>
<text x="215.6" y="124.2">A3</text>
<text x="232.7" y="124.2">A4</text>
<text x="232.7" y="121.6">A5</text>
<text x="215.6" y="126.7">Vcc</text>
<text x="231.9" y="126.7">Vss</text>
<text x="82.5" y="135.6">GNDA</text>
<text x="88.8" y="135.6">GNDD</text>
<text x="149.8" y="136.9">GNDA</text>
<text x="242.4" y="133.1">GNDD</text>
<text x="334.1" y="135.6">J4</text>
<text x="331.9" y="138.1">F_GPIO</text>
<text x="239.4" y="158.7">R10</text>
<text x="223.6" y="167.3">100p</text>
<text x="224.7" y="164.8">C16</text>
<text x="239.4" y="163.5">470</text>
<text x="255.3" y="164.8">C17</text>
<text x="255.3" y="167.3">1000p</text>
<text x="150" y="172.4">NJU7043D</text>
<text x="153" y="169.9">U1A</text>
<text x="150.4" y="177.5">+</text>
<text x="229.8" y="175">GNDA</text>
<text x="248.9" y="175">GNDA</text>
<text x="276.9" y="178.8">J2</text>
<text x="85.6" y="185.1">+5V</text>
<text x="122.4" y="185.1">+5V</text>
<text x="139.7" y="181.7">C5</text>
<text x="139.7" y="184.2">10u</text>
<text x="150.4" y="182.6">-</text>
<text x="276.9" y="181.3">AD</text>
<text x="81.2" y="190.2">C3</text>
<text x="105.3" y="190.2">YM2</text>
<text x="186.8" y="188.9">NJU7043D</text>
<text x="189.8" y="186.4">U1B</text>
<text x="259" y="190.2">GNDA</text>
<text x="80.4" y="192.7">0.1u</text>
<text x="98.3" y="197.8">VDD</text>
<text x="103.5" y="192.7">YM3016</text>
<text x="113.6" y="197.8">RB</text>
<text x="133.3" y="192.7">GNDA</text>
<text x="168.9" y="197.8">C10</text>
<text x="187.2" y="194">+</text>
<text x="98.3" y="201.6">GND</text>
<text x="113.6" y="201.6">BC</text>
<text x="168.9" y="200.4">68p</text>
<text x="187.2" y="199.1">-</text>
<text x="69.6" y="205.9">GNDA</text>
<text x="98.3" y="205.4">VDD</text>
<text x="98.3" y="209.3">SD</text>
<text x="108.1" y="209.3">TO_BUFF</text>
<text x="113.4" y="205.4">MP</text>
<text x="162.5" y="208">GNDA</text>
<text x="214.3" y="205.8" transform="rotate(-90 214.3 205.8)">R7</text>
<text x="219.4" y="206.1" transform="rotate(-90 219.4 206.1)">1K</text>
<text x="98.3" y="213.1">CLOCK</text>
<text x="112.1" y="213.1">COM</text>
<text x="143.4" y="215.6">R1</text>
<text x="148.3" y="215.6">33</text>
<text x="98.3" y="216.9">FORMSELECT</text>
<text x="98.3" y="220.7">SMP_2</text>
<text x="112.3" y="220.7">CH1</text>
<text x="112.3" y="216.9">CH2</text>
<text x="213.3" y="216.9">GNDA</text>
<text x="318" y="216.9">+5V</text>
<text x="335.5" y="216.9">PWR_FLAG</text>
<text x="354.9" y="222">R12</text>
<text x="367.3" y="216.9">PWR_FLAG</text>
<text x="98.3" y="224.5">SMP_1</text>
<text x="113.2" y="224.5">ICL</text>
<text x="173.3" y="227">330p</text>
<text x="173.3" y="224.7">C11</text>
<text x="187.2" y="225.8">-</text>
<text x="214.6" y="226">R8</text>
<text x="356.2" y="224.5">0</text>
<text x="156.9" y="233.1">3.3k</text>
<text x="157.2" y="228.3">R2</text>
<text x="167" y="233.1">3.3k</text>
<text x="167.3" y="228.3">R4</text>
<text x="187.2" y="230.8">+</text>
<text x="214" y="230.8">100</text>
<text x="144.8" y="238.5">C6</text>
<text x="144.8" y="235.9">2700p</text>
<text x="170.3" y="238.5">150p</text>
<text x="171.4" y="235.9">C13</text>
<text x="186.8" y="235.9">NJU7043D</text>
<text x="189.8" y="238.5">U2B</text>
<text x="315.2" y="239.7">PWR_FLAG</text>
<text x="337.8" y="239.7">GNDA</text>
<text x="369.4" y="239.7">GNDD</text>
<text x="25.9" y="242.3">+5V</text>
<text x="53.8" y="242.3">+5V</text>
<text x="252.7" y="243.5">J1</text>
<text x="138.4" y="246.1">GNDA</text>
<text x="176.5" y="246.1">GNDA</text>
<text x="252.7" y="246.1">Audio</text>
<text x="259.1" y="246.1">Out</text>
<text x="31.8" y="256.2">C1</text>
<text x="39.4" y="256.2">U1C</text>
<text x="59.7" y="256.2">C2</text>
<text x="67.3" y="256.2">U2C</text>
<text x="173.3" y="257.5">330p</text>
<text x="173.3" y="255.2">C12</text>
<text x="187.2" y="256.2">-</text>
<text x="214.6" y="256.5">R9</text>
<text x="31.8" y="258.8">0.1u</text>
<text x="39.1" y="259.8" transform="rotate(-90 39.1 259.8)">V- V+</text>
<text x="39.4" y="258.8">NJU7043D</text>
<text x="59.7" y="258.8">0.1u</text>
<text x="67" y="259.8" transform="rotate(-90 67 259.8)">V- V+</text>
<text x="67.3" y="258.8">NJU7043D</text>
<text x="156.9" y="263.6">3.3k</text>
<text x="157.2" y="258.8">R3</text>
<text x="167" y="263.6">3.3k</text>
<text x="167.3" y="258.8">R5</text>
<text x="187.2" y="261.3">+</text>
<text x="214" y="261.3">100</text>
<text x="144.8" y="268.9">C7</text>
<text x="144.8" y="266.4">2700p</text>
<text x="170.3" y="268.9">150p</text>
<text x="171.4" y="266.4">C14</text>
<text x="186.8" y="266.4">NJU7043D</text>
<text x="189.9" y="268.9">U2A</text>
<text x="240" y="268.9">GNDA</text>
<text x="25.4" y="272.8">GNDA</text>
<text x="53.3" y="272.8">GNDA</text>
<text x="138.4" y="276.6">GNDA</text>
<text x="176.5" y="276.6">GNDA</text>
</g>
<g font-size="1.3" fill="#a90000">
<text x="223.5" y="27.4" transform="rotate(-90 223.5 27.4)">5</text>
<text x="216.5" y="34.3">2</text>
<text x="236.8" y="34.3">4</text>
<text x="93.3" y="39.3">1</text>
<text x="93.3" y="41.9">2</text>
<text x="120.6" y="41.9">63</text>
<text x="120.6" y="39.3">64</text>
<text x="330.1" y="41.9">1</text>
<text x="339" y="41.9">2</text>
<text x="93.3" y="44.4">3</text>
<text x="93.3" y="47">4</text>
<text x="120.6" y="47">61</text>
<text x="120.6" y="44.4">62</text>
<text x="223.5" y="42.6" transform="rotate(-90 223.5 42.6)">3</text>
<text x="330.1" y="44.4">3</text>
<text x="330.1" y="47">5</text>
<text x="339" y="44.4">4</text>
<text x="339" y="47">6</text>
<text x="93.3" y="49.5">5</text>
<text x="93.3" y="52">6</text>
<text x="120.6" y="52">59</text>
<text x="120.6" y="49.5">60</text>
<text x="330.1" y="49.5">7</text>
<text x="330.1" y="52">9</text>
<text x="338.4" y="52">10</text>
<text x="339" y="49.5">8</text>
<text x="93.3" y="54.6">7</text>
<text x="93.3" y="57.1">8</text>
<text x="93.3" y="59.7">9</text>
<text x="120.6" y="59.7">56</text>
<text x="120.6" y="57.1">57</text>
<text x="120.6" y="54.6">58</text>
<text x="329.5" y="54.6">11</text>
<text x="329.5" y="57.1">13</text>
<text x="329.5" y="59.7">15</text>
<text x="338.4" y="54.6">12</text>
<text x="338.4" y="57.1">14</text>
<text x="338.4" y="59.7">16</text>
<text x="92.7" y="62.2">10</text>
<text x="92.7" y="64.7">11</text>
<text x="120.6" y="64.7">54</text>
<text x="120.6" y="62.2">55</text>
<text x="329.5" y="62.2">17</text>
<text x="329.5" y="64.7">19</text>
<text x="338.4" y="62.2">18</text>
<text x="338.4" y="64.7">20</text>
<text x="92.7" y="67.3">12</text>
<text x="92.7" y="69.8">13</text>
<text x="120.6" y="69.8">52</text>
<text x="120.6" y="67.3">53</text>
<text x="92.7" y="72.4">14</text>
<text x="92.7" y="74.9">15</text>
<text x="92.7" y="77.4">16</text>
<text x="120.6" y="77.4">49</text>
<text x="120.6" y="74.9">50</text>
<text x="120.6" y="72.4">51</text>
<text x="211.4" y="77.4">1</text>
<text x="237.4" y="77.4">40</text>
<text x="92.7" y="80">17</text>
<text x="92.7" y="82.5">18</text>
<text x="120.6" y="82.5">47</text>
<text x="120.6" y="80">48</text>
<text x="211.4" y="80">2</text>
<text x="211.4" y="82.5">3</text>
<text x="237.4" y="82.5">38</text>
<text x="237.4" y="80">39</text>
<text x="260.3" y="82.5">2</text>
<text x="268.5" y="82.5">1</text>
<text x="92.7" y="85.1">19</text>
<text x="92.7" y="87.6">20</text>
<text x="120.6" y="87.6">45</text>
<text x="120.6" y="85.1">46</text>
<text x="211.4" y="85.1">4</text>
<text x="211.4" y="87.6">5</text>
<text x="237.4" y="87.6">36</text>
<text x="237.4" y="85.1">37</text>
<text x="260.3" y="85.1">3</text>
<text x="260.3" y="87.6">4</text>
<text x="92.7" y="90.1">21</text>
<text x="92.7" y="92.7">22</text>
<text x="92.7" y="95.2">23</text>
<text x="120.6" y="95.2">42</text>
<text x="120.6" y="92.7">43</text>
<text x="120.6" y="90.1">44</text>
<text x="211.4" y="90.1">6</text>
<text x="211.4" y="92.7">7</text>
<text x="211.4" y="95.2">8</text>
<text x="237.4" y="95.2">33</text>
<text x="237.4" y="92.7">34</text>
<text x="237.4" y="90.1">35</text>
<text x="260.3" y="90.1">5</text>
<text x="260.3" y="92.7">6</text>
<text x="260.3" y="95.2">7</text>
<text x="92.7" y="97.8">24</text>
<text x="92.7" y="100.3">25</text>
<text x="120.6" y="100.3">40</text>
<text x="120.6" y="97.8">41</text>
<text x="210.8" y="100.3">10</text>
<text x="211.4" y="97.8">9</text>
<text x="237.4" y="100.3">31</text>
<text x="237.4" y="97.8">32</text>
<text x="260.3" y="97.8">8</text>
<text x="260.3" y="100.3">9</text>
<text x="92.7" y="102.8">26</text>
<text x="92.7" y="105.4">27</text>
<text x="92.7" y="107.9">28</text>
<text x="120.6" y="107.9">37</text>
<text x="120.6" y="105.4">38</text>
<text x="120.6" y="102.8">39</text>
<text x="210.8" y="102.8">11</text>
<text x="210.8" y="105.4">12</text>
<text x="210.8" y="107.9">13</text>
<text x="237.4" y="107.9">28</text>
<text x="237.4" y="105.4">29</text>
<text x="237.4" y="102.8">30</text>
<text x="330.1" y="107.9">1</text>
<text x="339" y="107.9">2</text>
<text x="92.7" y="110.5">29</text>
<text x="92.7" y="113">30</text>
<text x="120.6" y="113">35</text>
<text x="120.6" y="110.5">36</text>
<text x="210.8" y="110.5">14</text>
<text x="210.8" y="113">15</text>
<text x="237.4" y="113">26</text>
<text x="237.4" y="110.5">27</text>
<text x="330.1" y="110.5">3</text>
<text x="330.1" y="113">5</text>
<text x="339" y="110.5">4</text>
<text x="339" y="113">6</text>
<text x="92.7" y="115.5">31</text>
<text x="92.7" y="118.1">32</text>
<text x="120.6" y="118.1">33</text>
<text x="120.6" y="115.5">34</text>
<text x="210.8" y="115.5">16</text>
<text x="210.8" y="118.1">17</text>
<text x="237.4" y="118.1">24</text>
<text x="237.4" y="115.5">25</text>
<text x="330.1" y="115.5">7</text>
<text x="330.1" y="118.1">9</text>
<text x="338.4" y="118.1">10</text>
<text x="339" y="115.5">8</text>
<text x="210.8" y="120.6">18</text>
<text x="210.8" y="123.2">19</text>
<text x="210.8" y="125.7">20</text>
<text x="237.4" y="125.7">21</text>
<text x="237.4" y="123.2">22</text>
<text x="237.4" y="120.6">23</text>
<text x="329.5" y="120.6">11</text>
<text x="329.5" y="123.2">13</text>
<text x="329.5" y="125.7">15</text>
<text x="338.4" y="120.6">12</text>
<text x="338.4" y="123.2">14</text>
<text x="338.4" y="125.7">16</text>
<text x="329.5" y="128.2">17</text>
<text x="329.5" y="130.8">19</text>
<text x="338.4" y="128.2">18</text>
<text x="338.4" y="130.8">20</text>
<text x="147.9" y="176.5">3</text>
<text x="160.6" y="179">1</text>
<text x="270.4" y="176.5">1</text>
<text x="270.4" y="179">2</text>
<text x="147.9" y="181.6">2</text>
<text x="270.4" y="181.6">3</text>
<text x="94.5" y="196.8">1</text>
<text x="118.1" y="196.8">16</text>
<text x="184.7" y="193">5</text>
<text x="197.4" y="195.6">7</text>
<text x="94.5" y="200.6">2</text>
<text x="118.1" y="200.6">15</text>
<text x="184.7" y="198.1">6</text>
<text x="94.5" y="204.4">3</text>
<text x="94.5" y="208.3">4</text>
<text x="118.1" y="208.3">13</text>
<text x="118.1" y="204.4">14</text>
<text x="94.5" y="212.1">5</text>
<text x="94.5" y="215.9">6</text>
<text x="118.1" y="215.9">11</text>
<text x="118.1" y="212.1">12</text>
<text x="94.5" y="219.7">7</text>
<text x="118.1" y="219.7">10</text>
<text x="94.5" y="223.5">8</text>
<text x="118.7" y="223.5">9</text>
<text x="184.7" y="224.8">6</text>
<text x="197.4" y="227.3">7</text>
<text x="184.7" y="229.8">5</text>
<text x="246.3" y="240">1</text>
<text x="246.3" y="242.5">2</text>
<text x="246.3" y="245.1">3</text>
<text x="38.1" y="251.5" transform="rotate(-90 38.1 251.5)">8</text>
<text x="66" y="251.5" transform="rotate(-90 66 251.5)">8</text>
<text x="246.3" y="247.6">4</text>
<text x="184.7" y="255.2">2</text>
<text x="197.4" y="257.8">1</text>
<text x="38.1" y="263" transform="rotate(-90 38.1 263)">4</text>
<text x="66" y="263" transform="rotate(-90 66 263)">4</text>
<text x="184.7" y="260.3">3</text>
</g>
<g font-size="1.3" fill="#000084">
<text x="67.2" y="40.4">F_D[0..7]</text>
<text x="357.9" y="77.6" transform="rotate(-90 357.9 77.6)">F_D[0..7]</text>
</g>
<g font-size="1.3" fill="#0f0f0f">
<text x="81.6" y="41.8">F_D0</text>
<text x="142.2" y="41.8">8MHz</text>
<text x="81.6" y="46.9">F_D2</text>
<text x="81.6" y="44.3">F_D1</text>
<text x="142.2" y="46.9">F_A1</text>
<text x="317.4" y="44.3">8MHz</text>
<text x="348" y="46.9">F_D0</text>
<text x="81.6" y="49.4">F_D3</text>
<text x="81.6" y="51.9">F_D4</text>
<text x="142.2" y="49.4">F_A0</text>
<text x="142.2" y="51.9">F_RD</text>
<text x="318" y="49.4">F_A0</text>
<text x="318" y="51.9">F_A1</text>
<text x="348" y="51.9">F_D2</text>
<text x="348" y="49.4">F_D1</text>
<text x="81.6" y="59.6">F_D7</text>
<text x="81.6" y="57">F_D6</text>
<text x="81.6" y="54.5">F_D5</text>
<text x="142.2" y="54.5">F_WR</text>
<text x="142.2" y="59.6">F_IRQ</text>
<text x="142.2" y="57">F_CS</text>
<text x="317.6" y="57">F_WR</text>
<text x="317.8" y="54.5">F_RD</text>
<text x="317.8" y="59.6">F_CS</text>
<text x="348" y="54.5">F_D3</text>
<text x="348" y="57">F_D4</text>
<text x="348" y="59.6">F_D5</text>
<text x="79.4" y="62.1">GPIOA7</text>
<text x="79.4" y="64.6">GPIOA6</text>
<text x="317.1" y="64.6">/F_IC</text>
<text x="317.1" y="62.1">F_IRQ</text>
<text x="348" y="62.1">F_D6</text>
<text x="348" y="64.6">F_D7</text>
<text x="79.4" y="67.2">GPIOA5</text>
<text x="79.4" y="69.7">GPIOA4</text>
<text x="79.4" y="77.3">GPIOA1</text>
<text x="79.4" y="72.3">GPIOA3</text>
<text x="79.4" y="74.8">GPIOA2</text>
<text x="79.2" y="82.4">GPIOB7</text>
<text x="79.4" y="79.9">GPIOA0</text>
<text x="79.2" y="87.5">GPIOB5</text>
<text x="79.2" y="85">GPIOB6</text>
<text x="79.2" y="95.1">GPIOB2</text>
<text x="79.2" y="92.6">GPIOB3</text>
<text x="79.2" y="90">GPIOB4</text>
<text x="79.2" y="100.2">GPIOB0</text>
<text x="79.2" y="97.7">GPIOB1</text>
<text x="315.6" y="112.9">GPIOA0</text>
<text x="348" y="112.9">GPIOB0</text>
<text x="130.8" y="118">/F_IC</text>
<text x="315.6" y="115.4">GPIOA1</text>
<text x="315.6" y="118">GPIOA2</text>
<text x="348" y="115.4">GPIOB1</text>
<text x="348" y="118">GPIOB2</text>
<text x="315.6" y="123.1">GPIOA4</text>
<text x="315.6" y="125.6">GPIOA5</text>
<text x="315.6" y="120.5">GPIOA3</text>
<text x="348" y="125.6">GPIOB5</text>
<text x="348" y="120.5">GPIOB3</text>
<text x="348" y="123.1">GPIOB4</text>
<text x="315.6" y="128.1">GPIOA6</text>
<text x="315.6" y="130.7">GPIOA7</text>
<text x="348" y="128.1">GPIOB6</text>
<text x="348" y="130.7">GPIOB7</text>
</g>
<g font-size="1.3" fill="#0000c2">
<text x="157.3" y="236.2">1%</text>
<text x="167" y="236.2">1%</text>
<text x="209.4" y="244.6">発信防止抵抗</text>
<text x="96.3" y="256.2">サレンキー型2次LPF</text>
<text x="96.3" y="260.3">f</text>
<text x="96.3" y="262.3">Q</text>
<text x="98.2" y="260.3">=</text>
<text x="98.8" y="262.3">=</text>
<text x="100.9" y="260.3">1/(2*Pi*sqrt(R1*R2*C1*C2))</text>
<text x="101.5" y="262.3">0.5*sqrt(C1/C2)</text>
<text x="96.3" y="264.4">fc</text>
<text x="96.3" y="268.5">R1,R2=3.3k</text>
<text x="99.3" y="264.4">=</text>
<text x="102" y="264.4">f</text>
<text x="103.9" y="264.4">*</text>
<text x="106" y="264.4">Q</text>
<text x="157.3" y="266.7">1%</text>
<text x="167" y="266.7">1%</text>
<text x="96.3" y="270.5">C1=150p</text>
<text x="96.3" y="272.5">C2=330p</text>
<text x="96.3" y="274.6">fc=16.2kHz</text>
</g>
</svg>
